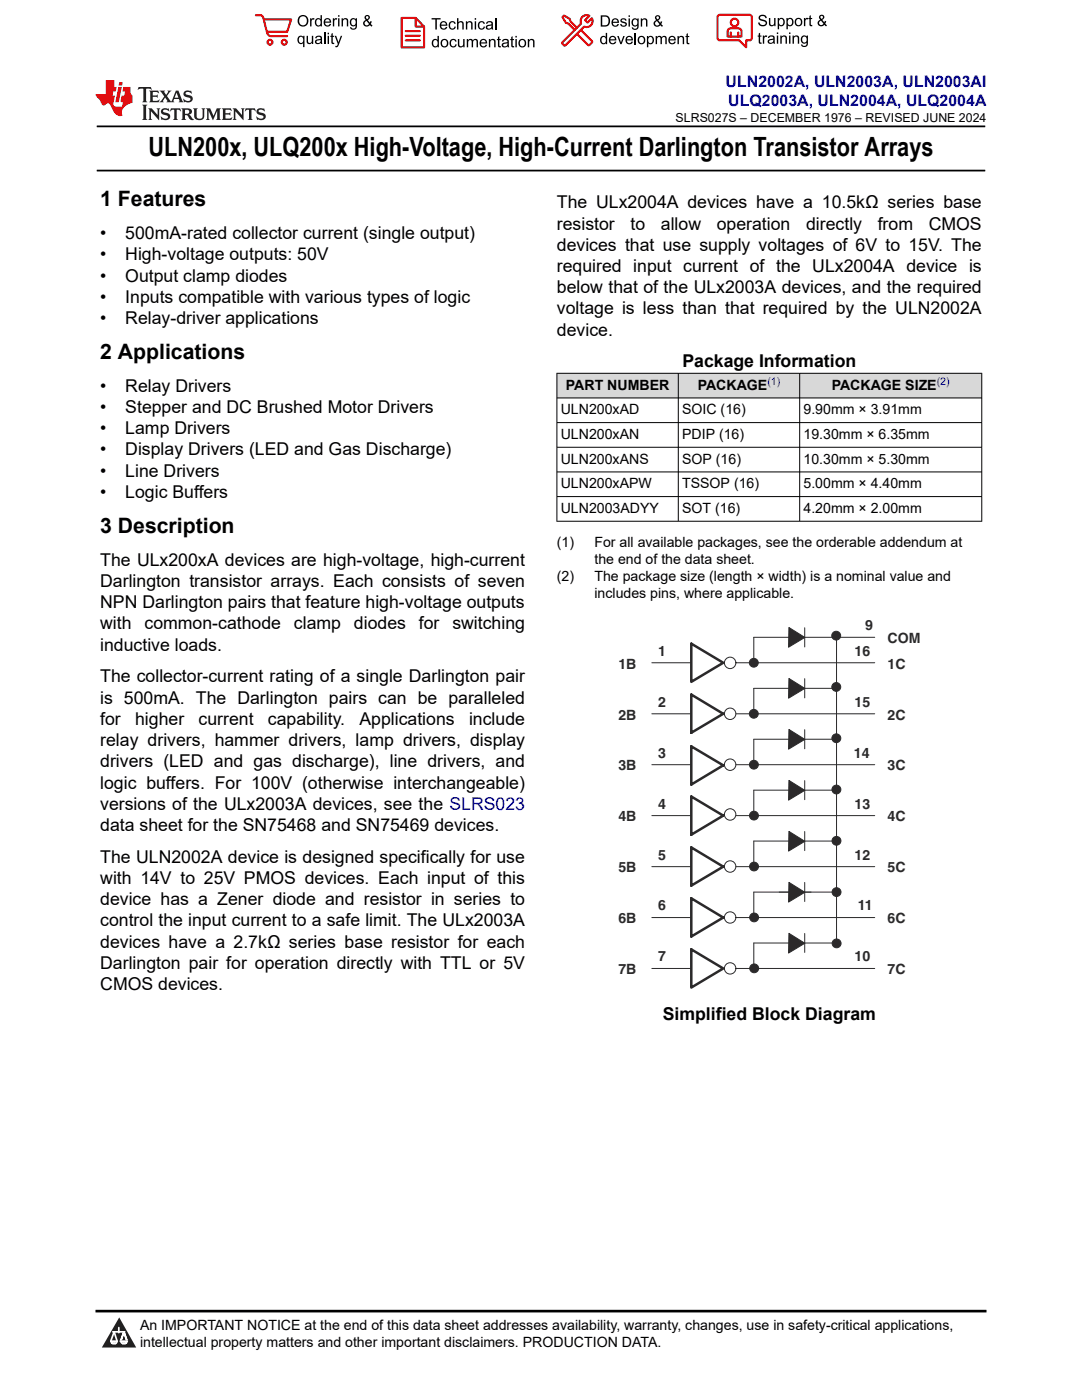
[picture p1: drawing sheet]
<svg xmlns="http://www.w3.org/2000/svg" width="216mm" height="279mm" viewBox="0 0 216 279" stroke-linecap="round" stroke-linejoin="round" font-family="sans-serif">
<path d="M19.3 25.2h177.3M19.3 34h177.3" fill="none" stroke="#000" stroke-width=".35"/>
<g fill="#d8d8d8">
<path d="M111.1 74.5h84.8v4.9h-84.8z" fill-rule="evenodd"/>
<path d="M111.2 74.6h24.1v4.8h-24.1z" fill-rule="evenodd"/>
<path d="M135.4 74.6h24.1v4.8h-24.1z" fill-rule="evenodd"/>
<path d="M159.6 74.6h36.2v4.8h-36.2z" fill-rule="evenodd"/>
</g>
<path d="M111.1 74.5h84.9M111.1 79.4h84.9M111.1 74.4v29.7M135.3 74.4v29.7M159.6 74.4v29.7M195.9 74.4v29.7M111.1 84.3h84.9M111.1 89.3h84.9M111.1 94.2h84.9M111.1 99.1h84.9M111.1 104h84.9" fill="none" stroke="#000" stroke-width=".2"/>
<g fill="none" stroke="#2b292a" stroke-width=".2">
<path d="M130.1 132.3h7.9M146.9 132.3h27.6M160.6 125.3v3.8M160.6 135.4v3.9M166.9 137.4h-16.5v5.1M166.9 127.2v61h-16.5v5.1M174.5 127.2h-24.1v5.1M130.1 152.6h7.9M130.1 142.5h7.9M146.9 152.6h27.6M146.9 142.5h27.6M160.6 145.6v3.8"/>
<path d="M160.6 155.8v3.8M166.9 147.5h-16.5v5.1M166.9 157.7h-16.5v5.1M130.1 173h7.9M130.1 162.8h7.9M146.9 173h27.6M146.9 162.8h27.6M160.6 165.9v3.9M160.6 176.1v3.8M166.9 167.9h-16.5v5.1M166.9 178h-16.5v5.1M130.1 193.3h7.9"/>
<path d="M130.1 183.1h7.9M146.9 193.3h27.6M146.9 183.1h27.6M160.6 186.3v3.8"/>
<circle cx="145.7" cy="132.3" r="1.14"/>
<circle cx="145.7" cy="152.6" r="1.14"/>
<circle cx="145.7" cy="142.4" r="1.14"/>
<circle cx="145.7" cy="172.9" r="1.14"/>
<circle cx="145.7" cy="162.5" r="1.14"/>
<circle cx="145.7" cy="183.1" r="1.14"/>
<circle cx="145.7" cy="193.3" r="1.14"/>
</g>
<path d="M137.9 128.5l6.4 3.8-6.4 3.8zM137.9 138.6l6.4 3.9-6.4 3.7zM137.9 149l6.4 3.7-6.4 3.9zM137.9 159l6.4 3.8-6.4 3.8zM137.9 179.3l6.4 3.8-6.4 3.8zM137.9 169.1l6.4 3.9-6.4 3.7zM137.9 189.5l6.4 3.8-6.4 3.8z" fill="none" stroke="#2b292a" stroke-width=".5"/>
<circle cx="150.4" cy="142.5" r=".88" fill="#2b292a"/>
<circle cx="150.4" cy="142.5" r=".88" fill="none" stroke="#2b292a" stroke-width=".2"/>
<circle cx="150.4" cy="152.6" r=".88" fill="#2b292a"/>
<circle cx="150.4" cy="152.6" r=".88" fill="none" stroke="#2b292a" stroke-width=".2"/>
<circle cx="150.4" cy="162.8" r=".88" fill="#2b292a"/>
<circle cx="150.4" cy="162.8" r=".88" fill="none" stroke="#2b292a" stroke-width=".2"/>
<circle cx="150.5" cy="172.9" r=".88" fill="#2b292a"/>
<circle cx="150.5" cy="172.9" r=".88" fill="none" stroke="#2b292a" stroke-width=".2"/>
<circle cx="150.5" cy="183.1" r=".88" fill="#2b292a"/>
<circle cx="150.5" cy="183.1" r=".88" fill="none" stroke="#2b292a" stroke-width=".2"/>
<circle cx="150.5" cy="193.3" r=".88" fill="#2b292a"/>
<circle cx="150.5" cy="193.3" r=".88" fill="none" stroke="#2b292a" stroke-width=".2"/>
<circle cx="166.9" cy="188.3" r=".88" fill="#2b292a"/>
<circle cx="166.9" cy="188.3" r=".88" fill="none" stroke="#2b292a" stroke-width=".2"/>
<circle cx="166.9" cy="178" r=".88" fill="#2b292a"/>
<circle cx="166.9" cy="178" r=".88" fill="none" stroke="#2b292a" stroke-width=".2"/>
<circle cx="166.9" cy="167.8" r=".88" fill="#2b292a"/>
<circle cx="166.9" cy="167.8" r=".88" fill="none" stroke="#2b292a" stroke-width=".2"/>
<circle cx="166.9" cy="157.6" r=".88" fill="#2b292a"/>
<circle cx="166.9" cy="157.6" r=".88" fill="none" stroke="#2b292a" stroke-width=".2"/>
<circle cx="166.9" cy="147.3" r=".88" fill="#2b292a"/>
<circle cx="166.9" cy="147.3" r=".88" fill="none" stroke="#2b292a" stroke-width=".2"/>
<circle cx="166.9" cy="137.1" r=".88" fill="#2b292a"/>
<circle cx="166.9" cy="137.1" r=".88" fill="none" stroke="#2b292a" stroke-width=".2"/>
<circle cx="166.9" cy="126.9" r=".88" fill="#2b292a"/>
<circle cx="166.9" cy="126.9" r=".88" fill="none" stroke="#2b292a" stroke-width=".2"/>
<circle cx="150.4" cy="132.3" r=".88" fill="#2b292a"/>
<circle cx="150.4" cy="132.3" r=".88" fill="none" stroke="#2b292a" stroke-width=".2"/>
<path d="M157.4 125.2l3.2 2-3.3 2z" fill="#2b292a"/>
<path d="M157.4 125.2l3.2 2-3.3 2z" fill="none" stroke="#2b292a" stroke-width=".2"/>
<path d="M157.4 135.4l3.2 2-3.3 1.9z" fill="#2b292a"/>
<path d="M157.4 135.4l3.2 2-3.3 1.9z" fill="none" stroke="#2b292a" stroke-width=".2"/>
<path d="M157.4 145.6l3.2 2-3.3 1.9z" fill="#2b292a"/>
<path d="M157.4 145.6l3.2 2-3.3 1.9z" fill="none" stroke="#2b292a" stroke-width=".2"/>
<path d="M157.4 155.7l3.2 2-3.3 2z" fill="#2b292a"/>
<path d="M157.4 155.7l3.2 2-3.3 2z" fill="none" stroke="#2b292a" stroke-width=".2"/>
<path d="M157.4 165.9l3.2 2-3.3 2z" fill="#2b292a"/>
<path d="M157.4 165.9l3.2 2-3.3 2z" fill="none" stroke="#2b292a" stroke-width=".2"/>
<path d="M157.4 176.1l3.2 2-3.3 1.9z" fill="#2b292a"/>
<path d="M157.4 176.1l3.2 2-3.3 1.9z" fill="none" stroke="#2b292a" stroke-width=".2"/>
<path d="M157.4 186.3l3.2 1.9-3.3 2z" fill="#2b292a"/>
<path d="M157.4 186.3l3.2 1.9-3.3 2z" fill="none" stroke="#2b292a" stroke-width=".2"/>
<path d="M0 0h215.9v23.8h-215.9z" fill-rule="evenodd" fill="#fff"/>
<path d="M27.7 17.4l-.2 .6 .5-.3h.6v.1v2.2l-.2 .4h1l-.2-.4v-2.2v-.1h.5l.5 .3-.1-.6zM29.8 18.1l.2 .4v1.5l-.2 .4h1.9l.1-.6a1.08 1.08 0 0 1-1.3 .2v-.7h.6l.4 .2v-.6l-.4 .2h-.6v-.6l.2-.1a1 1 0 0 1 1 .2l-.1-.5zM31.8 18.1l1 1.1-1 1.2h.9l-.2-.2 .4-.7 .5 .7-.2 .2h1.6l-.2-.2 .1-.4h1l.1 .4-.1 .2h.9l-.2-.3-.8-2h-.5l-1 2.2-.8-1.1 .9-1.1h-.8l.2 .2-.5 .7-.3-.7 .1-.2zM35.2 18.5l.4 1h-.8zM36.8 18.2a.65 .65 0 0 0-.2 .7 .65 .65 0 0 0 .6 .5l.7 .2 .1 .2a.79 .79 0 0 1-.7 .4 .79 .79 0 0 1-.7-.5l.1 .7 .2-.1a.93 .93 0 0 0 1.1 .1 .93 .93 0 0 0 .4-1 1.46 1.46 0 0 0-1.2-.6l-.1-.3a1.09 1.09 0 0 1 1.2 .2l-.2-.6-.1 .1-.6-.2zM28.4 20.9l.2 .4v2.3l-.2 .3h1l-.2-.3v-2.3l.2-.4zM29.6 21.6l.2 .4v1.6l-.2 .3h.8l-.3-.3v-1.4l1.7 1.8v-2l.2-.4h-.8l.2 .2 .1 1.1-1.2-1.3zM32.3 21.8a.65 .65 0 0 0-.2 .7 .65 .65 0 0 0 .7 .4l.6 .2 .1 .2a.79 .79 0 0 1-.7 .4 .79 .79 0 0 1-.7-.5l.1 .7 .2-.1a.93 .93 0 0 0 1.1 .1 .93 .93 0 0 0 .4-.9 1.46 1.46 0 0 0-1.2-.6l-.1-.4a1.09 1.09 0 0 1 1.2 .2l-.2-.6-.1 .1-.6-.1zM34.1 21.6l-.1 .7a.63 .63 0 0 1 .7-.4l.1 1.7-.3 .3h1l-.2-.3v-1.7a.66 .66 0 0 1 .8 .4l-.1-.7zM36.2 21.6l.2 .4v1.6l-.2 .3h.9l-.2-.2v-.7h.5l.1 .2a.79 .79 0 0 0 1.2 .6l-1-.9a.61 .61 0 0 0 .6-.6 .61 .61 0 0 0-.5-.6zM36.9 21.9h.2a.47 .47 0 0 1 .5 .1 .47 .47 0 0 1 .1 .5l-.2 .2h-.6zM38.5 21.6l.2 .2a2.27 2.27 0 0 0 .4 2 1.04 1.04 0 0 0 1.7-.7v-1.3l.2-.2h-.8l.2 .4v1.1a.6 .6 0 0 1-.6 .6 .6 .6 0 0 1-.6-.6v-1.1l.3-.4zM41.1 21.6l.2 .4v1.6l-.2 .3h.7l-.2-.3v-1.5l.9 1.9 .8-1.9v1.5l-.2 .3h1l-.3-.3v-1.6l.3-.4h-.8l-.7 1.5-.7-1.5zM44.3 21.6l.2 .4v1.6l-.2 .3h1.9l.1-.5a1.09 1.09 0 0 1-1.3 .1v-.6h.6l.4 .1v-.6l-.4 .2h-.6v-.6l.2-.1a1.01 1.01 0 0 1 1 .3l-.1-.6zM46.4 21.6l.3 .4v1.6l-.3 .3h.8l-.2-.3v-1.4l1.6 1.8v-2l.2-.4h-.7l.2 .2v1.1l-1.2-1.3zM49 21.6l-.1 .7a.63 .63 0 0 1 .8-.4v1.7l-.3 .3h1l-.2-.3v-1.7a.66 .66 0 0 1 .8 .4l-.1-.7zM51.4 21.8a.65 .65 0 0 0-.2 .7 .65 .65 0 0 0 .6 .4l.6 .2 .2 .2a.79 .79 0 0 1-.8 .4 .79 .79 0 0 1-.6-.5l.1 .7 .2-.1a.93 .93 0 0 0 1 .1 .93 .93 0 0 0 .5-.9 1.46 1.46 0 0 0-1.3-.6l-.1-.4a1.09 1.09 0 0 1 1.3 .2l-.2-.6-.2 .1-.5-.1z" fill="#231f20"/>
<path d="M21.1 16v2.8h-2.1l.1 .3 .9 1a.95 .95 0 0 0 .9 .9 .59 .59 0 0 1 .6-.4 .59 .59 0 0 1 .5 .4l.4 .8a1.59 1.59 0 0 0 2.1 1.3 1.61 1.61 0 0 1 1-2.2l1-.4-.1-1.5a1.59 1.59 0 0 1-.4-1.6h-1.4l-.2 .9h.5l-.1 .8h-.5l-.2 1v.2l.4 .1-.2 .9h-.6a.73 .73 0 0 1-1.1-.7l.3-1.5h-.5l.2-.8h.5l.2-.9h-.5v-1.4zM23.6 17.4l-.6 3h.7l.6-3zM23.8 16.4l-.1 .7h.7l.1-.7z" fill="#ed1c24"/>
<g fill="#000">
<path d="M59.4 4.2a1.12 1.12 0 0 1 2.2 0 1.12 1.12 0 0 1-2.2 0zM59.9 3.5a.89 .89 0 0 0-.1 1.1 .89 .89 0 0 0 1.1 .4 .88 .88 0 0 0 .3-1.3 .88 .88 0 0 0-1.3-.2z" fill-rule="evenodd"/>
<path d="M59.5 7.3l.5-.2 .5 .3v-.3h.3v2.3h-.3v-.8a.74 .74 0 0 1-1 0 .74 .74 0 0 1-.1-1zM59.8 7.5a.57 .57 0 0 0-.2 .7 .57 .57 0 0 0 .8 .2 .57 .57 0 0 0 .1-.7 .57 .57 0 0 0-.7-.2z" fill-rule="evenodd"/>
<path d="M61.9 3.6h.2v.3l.2-.2 .3-.1 .2 .1-.1 .3a.36 .36 0 0 0-.5 0 .36 .36 0 0 0 0 .4v.9h-.3z" fill-rule="evenodd"/>
<path d="M61.2 7.1h.3v.9a.41 .41 0 0 0 .4 .6 .41 .41 0 0 0 .3-.6v-.9h.3v1.7h-.2v-.3a.58 .58 0 0 1-.7 .3 .58 .58 0 0 1-.4-.6z" fill-rule="evenodd"/>
<path d="M63 3.8l.5-.2 .5 .2v-.8h.2v2.3h-.2v-.2a.75 .75 0 0 1-1-.1 .75 .75 0 0 1-.1-1zM63.2 4a.57 .57 0 0 0-.1 .7 .57 .57 0 0 0 .8 .2 .57 .57 0 0 0 .1-.7 .57 .57 0 0 0-.8-.2z" fill-rule="evenodd"/>
<path d="M63 7.3a.74 .74 0 0 1 1-.1 .74 .74 0 0 1 .3 .9v.7h-.3v-.2a.57 .57 0 0 1-.8 .2 .57 .57 0 0 1-.2-.8l1-.3a.41 .41 0 0 0-.4-.4 .41 .41 0 0 0-.4 .4l-.3-.1zM63.2 8.2a.35 .35 0 0 0 .2 .5 .35 .35 0 0 0 .5-.3l.1-.4z" fill-rule="evenodd"/>
<path d="M65.4 6.5h.3v.3h-.3zM65.4 7.1h.3v1.7h-.3z" fill-rule="evenodd"/>
<path d="M64.8 3.8a.76 .76 0 0 1 .9-.1 .76 .76 0 0 1 .4 .8h-1.2a.47 .47 0 0 0 .3 .6 .47 .47 0 0 0 .6-.4l.3 .1a.82 .82 0 0 1-1.3 .3 .82 .82 0 0 1 0-1.3zM65 4l-.1 .3h.9l-.3-.4z" fill-rule="evenodd"/>
<path d="M66.4 3.6h.3v.3l.1-.2 .4-.1 .1 .1-.1 .3a.36 .36 0 0 0-.4 0 .36 .36 0 0 0-.1 .4v.9h-.3z" fill-rule="evenodd"/>
<path d="M66.1 6.7l.3-.1v.5h.3v.3h-.3v.9l.1 .2h.2v.3a.41 .41 0 0 1-.4-.1 .41 .41 0 0 1-.2-.4v-.9h-.2v-.3h.2z" fill-rule="evenodd"/>
<path d="M66.8 7.1h.3l.4 1.4 .5-1.4h.3l-.6 1.7a.57 .57 0 0 1-.8 .6v-.3a.37 .37 0 0 0 .5-.3z" fill-rule="evenodd"/>
<path d="M67.5 3h.2v.3h-.2zM67.5 3.6h.2v1.7h-.2z" fill-rule="evenodd"/>
<path d="M68.2 3.6h.2v.3a.58 .58 0 0 1 .7-.3 .58 .58 0 0 1 .4 .7v1h-.3v-1a.4 .4 0 0 0-.4-.5 .4 .4 0 0 0-.4 .6v.9h-.2z" fill-rule="evenodd"/>
<path d="M70 3.8l.5-.2 .5 .2v-.2h.2v1.5a.71 .71 0 0 1-.5 .8 .71 .71 0 0 1-.8-.5h.2a.46 .46 0 0 0 .6 .3 .46 .46 0 0 0 .3-.6 .78 .78 0 0 1-1.1-.2 .78 .78 0 0 1 .1-1.1zM70.2 4a.53 .53 0 0 0-.1 .8 .53 .53 0 0 0 .8 0 .54 .54 0 0 0 0-.7 .54 .54 0 0 0-.7-.1z" fill-rule="evenodd"/>
<path d="M72.9 3.1a.53 .53 0 0 1 .8 .1 .53 .53 0 0 1-.3 .8l.4 .5 .1-.3 .3 .1-.2 .5 .3 .3-.2 .2-.3-.3a.71 .71 0 0 1-1.2 .1 .71 .71 0 0 1 .4-1.1l-.3-.5zM73 3.5a.3 .3 0 0 0 .6 0 .3 .3 0 0 0-.6 0zM72.9 4.3a.45 .45 0 0 0 0 .7 .45 .45 0 0 0 .7-.2l-.5-.6z" fill-rule="evenodd"/>
<path d="M86.1 3.6h1.8v.3h-.7v2h-.3v-2h-.8z" fill-rule="evenodd"/>
<path d="M86.3 8l.5-.2 .5 .2v-.8h.3v2.2h-.3v-.2a.76 .76 0 0 1-1 0 .76 .76 0 0 1-.1-1zM86.6 8.1a.58 .58 0 0 0-.2 .8 .58 .58 0 0 0 .8 .2 .58 .58 0 0 0 .1-.8 .58 .58 0 0 0-.7-.2z" fill-rule="evenodd"/>
<path d="M88.2 7.9a.81 .81 0 0 1 1.1 .2 .81 .81 0 0 1-.2 1.1 .81 .81 0 0 1-1.1-.1l-.1-.8zM88.3 8.1a.57 .57 0 0 0 0 .9 .57 .57 0 0 0 .8 0 .57 .57 0 0 0 0-.8 .57 .57 0 0 0-.8-.1z" fill-rule="evenodd"/>
<path d="M88 4.4a.77 .77 0 0 1 .9-.1 .77 .77 0 0 1 .4 .8h-1.3a.48 .48 0 0 0 .4 .6 .48 .48 0 0 0 .6-.3h.3a.83 .83 0 0 1-1.3 .4 .83 .83 0 0 1 0-1.4zM88.2 4.6l-.2 .3h1l-.3-.4z" fill-rule="evenodd"/>
<path d="M89.7 4.4a.7 .7 0 0 1 1.2 .3l-.2 .1a.45 .45 0 0 0-.6-.3 .45 .45 0 0 0-.3 .6 .45 .45 0 0 0 .3 .6 .45 .45 0 0 0 .6-.4h.3a.76 .76 0 0 1-1.1 .6 .76 .76 0 0 1-.3-1.1z" fill-rule="evenodd"/>
<path d="M89.9 8a.7 .7 0 0 1 1.2 .3h-.3a.45 .45 0 0 0-.5-.3 .45 .45 0 0 0-.3 .6 .45 .45 0 0 0 .3 .6 .45 .45 0 0 0 .6-.4l.2 .1a.76 .76 0 0 1-1 .5 .76 .76 0 0 1-.4-1.1z" fill-rule="evenodd"/>
<path d="M91.2 3.6h.3v.8a.59 .59 0 0 1 .7-.2 .59 .59 0 0 1 .3 .7v1h-.2v-1a.4 .4 0 0 0-.5-.4 .4 .4 0 0 0-.3 .5v.9h-.3z" fill-rule="evenodd"/>
<path d="M91.4 7.8h.2v.9a.41 .41 0 0 0 .5 .5 .41 .41 0 0 0 .3-.5v-.9h.3v1.6h-.3v-.2a.58 .58 0 0 1-.7 .3 .58 .58 0 0 1-.3-.7z" fill-rule="evenodd"/>
<path d="M93 4.2h.2v.3a.59 .59 0 0 1 .7-.3 .59 .59 0 0 1 .4 .7v1h-.3v-1a.41 .41 0 0 0-.4-.5 .41 .41 0 0 0-.4 .6v.9h-.2z" fill-rule="evenodd"/>
<path d="M93.1 7.8h.3v.2a.56 .56 0 0 1 1 0 .54 .54 0 0 1 .6-.2 .54 .54 0 0 1 .4 .5v1.1h-.3v-1a.34 .34 0 0 0-.3-.4 .34 .34 0 0 0-.4 .3v1.1h-.3v-1a.38 .38 0 0 0-.5-.4 .38 .38 0 0 0-.2 .6v.8h-.3z" fill-rule="evenodd"/>
<path d="M94.7 3.6h.3v.3h-.3zM94.7 4.2h.3v1.7h-.3z" fill-rule="evenodd"/>
<path d="M95.5 4.4a.7 .7 0 0 1 1.3 .3l-.3 .1a.45 .45 0 0 0-.6-.3 .45 .45 0 0 0-.3 .6 .45 .45 0 0 0 .3 .6 .45 .45 0 0 0 .6-.4h.3a.76 .76 0 0 1-1.1 .6 .76 .76 0 0 1-.3-1.1z" fill-rule="evenodd"/>
<path d="M95.9 8a.77 .77 0 0 1 .9-.2 .77 .77 0 0 1 .4 .9h-1.2a.48 .48 0 0 0 .3 .5 .48 .48 0 0 0 .6-.3h.3a.83 .83 0 0 1-1.3 .4 .83 .83 0 0 1 0-1.3zM96.1 8.1l-.1 .4h.9l-.2-.5z" fill-rule="evenodd"/>
<path d="M97.5 7.8h.3v.2a.59 .59 0 0 1 .7-.2 .59 .59 0 0 1 .4 .6v1h-.3v-1a.41 .41 0 0 0-.5-.4 .41 .41 0 0 0-.3 .5v.9h-.3z" fill-rule="evenodd"/>
<path d="M97.1 4.4a.74 .74 0 0 1 1-.1 .74 .74 0 0 1 .3 .9v.7h-.3v-.2a.59 .59 0 0 1-.8 .2 .59 .59 0 0 1-.3-.8l1.1-.3a.42 .42 0 0 0-.4-.4 .42 .42 0 0 0-.5 .4l-.2-.1zM97.3 5.3a.36 .36 0 0 0 .2 .5 .36 .36 0 0 0 .5-.2l.1-.5z" fill-rule="evenodd"/>
<path d="M99.4 7.4l.2-.2v.6h.3v.2h-.3v1l.1 .2h.2l.1 .2a.41 .41 0 0 1-.5 0 .41 .41 0 0 1-.1-.4v-1h-.2v-.2h.2z" fill-rule="evenodd"/>
<path d="M100.3 8a.74 .74 0 0 1 .9-.2 .74 .74 0 0 1 .3 .9l.1 .7h-.3v-.2a.59 .59 0 0 1-.8 .3 .59 .59 0 0 1-.3-.8l1-.3a.42 .42 0 0 0-.3-.4 .42 .42 0 0 0-.5 .3h-.3zM100.5 8.8a.36 .36 0 0 0 .1 .5 .36 .36 0 0 0 .5-.2l.2-.5z" fill-rule="evenodd"/>
<path d="M102 7.4l.3-.2v.6h.3v.2h-.3v1l.1 .2h.2v.2a.41 .41 0 0 1-.5 0 .41 .41 0 0 1-.1-.4v-1h-.2v-.2h.2z" fill-rule="evenodd"/>
<path d="M102.8 7.2h.3v.3h-.3zM102.8 7.8h.3v1.6h-.3z" fill-rule="evenodd"/>
<path d="M103.7 7.9a.81 .81 0 0 1 1.1 .2 .81 .81 0 0 1-.1 1.1 .81 .81 0 0 1-1.2-.1v-.8zM103.9 8.1a.57 .57 0 0 0-.1 .9 .57 .57 0 0 0 .8 0 .57 .57 0 0 0 0-.8 .57 .57 0 0 0-.7-.1z" fill-rule="evenodd"/>
<path d="M105.3 7.8h.3v.2a.59 .59 0 0 1 .7-.2 .59 .59 0 0 1 .4 .6v1h-.3v-1a.41 .41 0 0 0-.5-.4 .41 .41 0 0 0-.3 .5v.9h-.3z" fill-rule="evenodd"/>
<path d="M119.9 3.1h.7a1.12 1.12 0 0 1 1.1 1.1 1.12 1.12 0 0 1-1 1.1h-.8zM120.2 3.3v1.7h.4a.86 .86 0 0 0 .8-.8 .86 .86 0 0 0-.8-.9z" fill-rule="evenodd"/>
<path d="M119.9 7.4l.5-.3 .5 .3v-.8h.2v2.2h-.2v-.2a.75 .75 0 0 1-1 0 .75 .75 0 0 1-.1-1zM120.1 7.5a.57 .57 0 0 0-.1 .8 .57 .57 0 0 0 .8 .2 .57 .57 0 0 0 .1-.8 .57 .57 0 0 0-.8-.2z" fill-rule="evenodd"/>
<path d="M121.7 7.4a.76 .76 0 0 1 .9-.2 .76 .76 0 0 1 .4 .9h-1.2a.47 .47 0 0 0 .3 .5 .47 .47 0 0 0 .6-.3h.3a.82 .82 0 0 1-1.3 .4 .82 .82 0 0 1 0-1.3zM121.9 7.5l-.1 .3h.9l-.3-.4z" fill-rule="evenodd"/>
<path d="M122.2 3.9a.76 .76 0 0 1 .9-.2 .76 .76 0 0 1 .4 .9h-1.2a.47 .47 0 0 0 .4 .5 .47 .47 0 0 0 .5-.3h.3a.82 .82 0 0 1-1.3 .4 .82 .82 0 0 1 0-1.3zM122.5 4l-.2 .3h.9l-.2-.4z" fill-rule="evenodd"/>
<path d="M123.9 3.8a.71 .71 0 0 1 1.1 .3h-.2a.32 .32 0 0 0-.4-.3 .32 .32 0 0 0-.3 .4h.1a.75 .75 0 0 1 .9 .8 .72 .72 0 0 1-.7 .3 .72 .72 0 0 1-.7-.5h.3a.36 .36 0 0 0 .4 .4 .36 .36 0 0 0 .3-.5 .8 .8 0 0 1-.9-.7z" fill-rule="evenodd"/>
<path d="M123.2 7.2h.3l.4 1.3 .5-1.3h.3l-.7 1.6h-.2z" fill-rule="evenodd"/>
<path d="M125.4 3.1h.3v.3h-.3zM125.4 3.7h.3v1.6h-.3z" fill-rule="evenodd"/>
<path d="M125 7.4a.76 .76 0 0 1 .9-.2 .76 .76 0 0 1 .4 .9h-1.2a.47 .47 0 0 0 .3 .5 .47 .47 0 0 0 .6-.3h.3a.82 .82 0 0 1-1.3 .4 .82 .82 0 0 1 0-1.3zM125.2 7.5l-.1 .3h.9l-.2-.4z" fill-rule="evenodd"/>
<path d="M126.2 3.9l.5-.3 .5 .3v-.2h.2v1.4a.71 .71 0 0 1-.5 .8 .71 .71 0 0 1-.8-.5l.2 .1a.46 .46 0 0 0 .6 .2 .46 .46 0 0 0 .3-.6 .78 .78 0 0 1-1.1-.1 .78 .78 0 0 1 .1-1.1zM126.4 4a.53 .53 0 0 0-.1 .8 .53 .53 0 0 0 .8 0 .54 .54 0 0 0 0-.7 .54 .54 0 0 0-.7-.1z" fill-rule="evenodd"/>
<path d="M127.5 7.3a.8 .8 0 0 1 1.1 .2 .8 .8 0 0 1-.1 1.1 .8 .8 0 0 1-1.2-.1v-.8zM127.7 7.5a.56 .56 0 0 0-.1 .9 .56 .56 0 0 0 .8-.1 .56 .56 0 0 0 0-.7 .56 .56 0 0 0-.7-.1z" fill-rule="evenodd"/>
<path d="M127.9 3.7h.2v.2a.58 .58 0 0 1 .7-.2 .58 .58 0 0 1 .4 .6v1h-.3v-1a.4 .4 0 0 0-.4-.4 .4 .4 0 0 0-.4 .5v.9h-.2z" fill-rule="evenodd"/>
<path d="M129.1 7.2h.2v.2a.72 .72 0 0 1 1-.1 .72 .72 0 0 1 .2 1 .64 .64 0 0 1-.5 .5 .64 .64 0 0 1-.6-.2v.8h-.3zM129.5 7.5a.56 .56 0 0 0-.2 .8 .56 .56 0 0 0 .8 .2 .56 .56 0 0 0 .1-.8 .56 .56 0 0 0-.7-.2z" fill-rule="evenodd"/>
<path d="M130.8 7.2h.3v.2a.55 .55 0 0 1 .9 0 .53 .53 0 0 1 .6-.3 .53 .53 0 0 1 .4 .6v1.1h-.2v-1a.34 .34 0 0 0-.3-.4 .34 .34 0 0 0-.4 .3v1.1h-.3v-1a.37 .37 0 0 0-.5-.4 .37 .37 0 0 0-.2 .6v.8h-.3z" fill-rule="evenodd"/>
<path d="M130.8 3.2a.53 .53 0 0 1 .9 .1 .53 .53 0 0 1-.4 .8l.4 .5 .2-.4 .2 .1-.2 .5 .4 .3-.2 .3-.3-.4a.71 .71 0 0 1-1.2 .1 .71 .71 0 0 1 .3-1.1l-.2-.5zM130.9 3.6a.3 .3 0 0 0 .6 0 .3 .3 0 0 0-.6 0zM130.9 4.3a.45 .45 0 0 0 0 .7 .45 .45 0 0 0 .7-.2l-.5-.6z" fill-rule="evenodd"/>
<path d="M133.6 7.4a.76 .76 0 0 1 .9-.2 .76 .76 0 0 1 .3 .9h-1.2a.47 .47 0 0 0 .4 .5 .47 .47 0 0 0 .6-.3h.2a.82 .82 0 0 1-1.2 .4 .82 .82 0 0 1 0-1.3zM133.8 7.5l-.2 .3h1l-.3-.4z" fill-rule="evenodd"/>
<path d="M135.2 7.2h.2v.2a.58 .58 0 0 1 .7-.2 .58 .58 0 0 1 .4 .6v1h-.3v-1a.4 .4 0 0 0-.4-.4 .4 .4 0 0 0-.3 .5v.9h-.3z" fill-rule="evenodd"/>
<path d="M137 6.8l.3-.2v.6h.2v.2h-.2v1v.2h.2l.1 .2a.41 .41 0 0 1-.5 0 .41 .41 0 0 1-.1-.5v-.9h-.2v-.2h.2z" fill-rule="evenodd"/>
<path d="M151.6 3.1a.88 .88 0 0 1 1.4 .5h-.3a.49 .49 0 0 0-.5-.5 .49 .49 0 0 0-.5 .6l.1 .1a1.06 1.06 0 0 1 1.2 1 .95 .95 0 0 1-.9 .4 .95 .95 0 0 1-.8-.7h.3a.58 .58 0 0 0 .6 .5 .58 .58 0 0 0 .5-.6l-.2-.1a.95 .95 0 0 1-1.1-.9z" fill-rule="evenodd"/>
<path d="M151.4 6.7l.3-.2v.6h.2v.2h-.2v1v.2h.2l.1 .2a.41 .41 0 0 1-.5 0 .41 .41 0 0 1-.1-.5v-.9h-.2v-.2h.2z" fill-rule="evenodd"/>
<path d="M152.2 7.1h.3v.2l.1-.2h.4h.1l-.1 .3a.36 .36 0 0 0-.4 0 .36 .36 0 0 0-.1 .5v.8h-.3z" fill-rule="evenodd"/>
<path d="M153.3 7.3a.74 .74 0 0 1 1-.2 .74 .74 0 0 1 .3 .9l.1 .7h-.3l-.1-.2a.57 .57 0 0 1-.8 .3 .57 .57 0 0 1-.1-.9l.9-.2a.41 .41 0 0 0-.4-.4 .41 .41 0 0 0-.4 .3h-.3zM153.5 8.1a.35 .35 0 0 0 .2 .5 .35 .35 0 0 0 .5-.2l.1-.5z" fill-rule="evenodd"/>
<path d="M153.4 3.6h.3v.9a.41 .41 0 0 0 .4 .5 .41 .41 0 0 0 .4-.5v-.9h.2v1.6h-.2v-.2a.58 .58 0 0 1-.7 .2 .58 .58 0 0 1-.4-.6z" fill-rule="evenodd"/>
<path d="M155 6.5h.3v.3h-.3zM155 7.1h.3v1.6h-.3z" fill-rule="evenodd"/>
<path d="M155.2 3.6h.2v.2a.72 .72 0 0 1 1-.1 .72 .72 0 0 1 .2 1 .64 .64 0 0 1-.5 .5 .64 .64 0 0 1-.6-.2v.8h-.3zM155.6 3.9a.56 .56 0 0 0-.2 .8 .56 .56 0 0 0 .8 .2 .56 .56 0 0 0 .1-.8 .56 .56 0 0 0-.7-.2z" fill-rule="evenodd"/>
<path d="M155.7 7.1h.3v.2a.58 .58 0 0 1 .7-.2 .58 .58 0 0 1 .3 .6v1h-.3v-1a.4 .4 0 0 0-.4-.4 .4 .4 0 0 0-.3 .5v.9h-.3z" fill-rule="evenodd"/>
<path d="M156.9 3.6h.3v.2a.72 .72 0 0 1 .9-.1 .72 .72 0 0 1 .2 1 .64 .64 0 0 1-.4 .5 .64 .64 0 0 1-.7-.2v.8h-.3zM157.3 3.9a.56 .56 0 0 0-.1 .8 .56 .56 0 0 0 .7 .2 .56 .56 0 0 0 .2-.8 .56 .56 0 0 0-.8-.2z" fill-rule="evenodd"/>
<path d="M157.4 6.5h.3v.3h-.3zM157.4 7.1h.3v1.6h-.3z" fill-rule="evenodd"/>
<path d="M158.1 7.1h.3v.2a.58 .58 0 0 1 .7-.2 .58 .58 0 0 1 .4 .6v1h-.3v-1a.4 .4 0 0 0-.5-.4 .4 .4 0 0 0-.3 .5v.9h-.3z" fill-rule="evenodd"/>
<path d="M158.8 3.7a.8 .8 0 0 1 1.1 .2 .8 .8 0 0 1-.1 1.1 .8 .8 0 0 1-1.1-.1l-.1-.8zM159 3.9a.56 .56 0 0 0-.1 .9 .56 .56 0 0 0 .9 0 .56 .56 0 0 0-.1-.8 .56 .56 0 0 0-.7-.1z" fill-rule="evenodd"/>
<path d="M160 7.3l.5-.2 .5 .2v-.2h.2v1.4a.71 .71 0 0 1-.5 .9 .71 .71 0 0 1-.9-.5h.3a.46 .46 0 0 0 .6 .2 .46 .46 0 0 0 .2-.6 .78 .78 0 0 1-1-.1 .78 .78 0 0 1 .1-1.1zM160.2 7.4a.53 .53 0 0 0-.1 .8 .53 .53 0 0 0 .8 0 .54 .54 0 0 0 0-.7 .54 .54 0 0 0-.7-.1z" fill-rule="evenodd"/>
<path d="M160.4 3.6h.3v.2l.1-.2h.4h.1l-.1 .3a.36 .36 0 0 0-.4 0 .36 .36 0 0 0-.1 .5v.8h-.3z" fill-rule="evenodd"/>
<path d="M161.5 3.2l.3-.2v.6h.3v.2h-.3v1v.2h.3v.2a.41 .41 0 0 1-.5 0 .41 .41 0 0 1-.1-.5v-.9h-.2v-.2h.2z" fill-rule="evenodd"/>
<path d="M163.6 3.1a.53 .53 0 0 1 .8 .1 .53 .53 0 0 1-.3 .8l.4 .5 .1-.3h.3l-.2 .5 .3 .3-.2 .3-.3-.3a.71 .71 0 0 1-1.2 .1 .71 .71 0 0 1 .4-1.2l-.3-.5zM163.7 3.5a.3 .3 0 0 0 .5 0 .3 .3 0 0 0-.5 0zM163.6 4.2a.45 .45 0 0 0 0 .8 .45 .45 0 0 0 .7-.3l-.5-.6z" fill-rule="evenodd"/>
</g>
<path d="M64.8 6.5v2.3M98.9 3.6v2.3M126.8 6.6v2.2" fill="none" stroke="#000" stroke-width=".28"/>
<g fill="none" stroke="#de0000" stroke-width=".42">
<path d="M51.1 3l1 .1a1.4 1.4 0 0 1 .6 1.2l.7 2.5a.95 .95 0 0 0 1.1 .4h2.8M52.7 3.9h5.4l-.8 2.4h-4M80.1 3.6h2.8v1.7h1.7v4.2h-4.5zM81 7.1h2.8M81 6.2h2.8M81 8.1h2.8M82.9 3.6l1.7 1.7M115.1 5.5l-1.3-1.2-.1-.5-1.2-.7-.3 .3 .7 1.1 .5 .2 1.3 1.3M115.9 6l2.2 2.2v.3l-.5 .5h-.3l-2.2-2.2zM115.9 6l.7-.7a1.19 1.19 0 0 0 1.3-.3 1.19 1.19 0 0 0 .2-1.4l-.9 .9-.4-.5 .8-.8a1.19 1.19 0 0 0-1.4 .1 1.19 1.19 0 0 0-.2 1.4l-3.8 3.7v.3l.3 .3h.3l2.3-2.2M143.2 3.2l.4-.2h6l.4 .2v4.4l-.2 .4-.9 .1v1.3l-1.4-1.3h-3.9l-.4-.3zM145.4 5.8l.4-.1h1.6a.61 .61 0 0 1 .6 .6v1h-2.8v-1z"/>
<path d="M145.8 6.5v.8M147.3 6.5v.8"/>
<circle cx="53.9" cy="8.4" r=".49"/>
<circle cx="56.7" cy="8.4" r=".49"/>
<circle cx="146.6" cy="4.5" r=".75"/>
</g>
<path d="M0 261.4h215.9v18h-215.9z" fill-rule="evenodd" fill="#fff"/>
<path d="M23.8 262.9l3.4 6h-6.9z" fill="#231f20"/>
<path d="M22.1 267.7h1.3l-.4 .5h-.3a.55 .55 0 0 1-.6-.5z" fill-rule="evenodd" fill="#fff"/>
<path d="M22.1 267.7h1.3l-.4 .5h-.3a.55 .55 0 0 1-.6-.5z" fill="none" stroke="#231f20" stroke-width=".34"/>
<path d="M22.1 267.7h1.3l-.4 .5h-.5zM22.6 265.8h.1M22.6 265.8h2.3zM23.7 265.9h.1M23.7 264.9v1zM24 267.7h.1" fill="none" stroke="#fff" stroke-width=".34"/>
<path d="M24.7 265.8l-.7 1.9z" fill="#fff"/>
<path d="M24.7 265.8l-.7 1.9z" fill="none" stroke="#fff" stroke-width=".34"/>
<path d="M24.7 265.8l.7 1.9z" fill="#fff"/>
<path d="M22.8 265.8l-.7 1.9zM22.8 265.8l.6 1.9zM24.7 265.8l.7 1.9zM25.3 267.7h.1" fill="none" stroke="#fff" stroke-width=".34"/>
<path d="M24.1 267.7h1.3a.65 .65 0 0 1-.6 .5 .65 .65 0 0 1-.7-.5z" fill-rule="evenodd" fill="#fff"/>
<path d="M24.1 267.7h1.3a.65 .65 0 0 1-.6 .5 .65 .65 0 0 1-.7-.5z" fill="none" stroke="#231f20" stroke-width=".34"/>
<path d="M24 267.7h.1M24.1 267.7h1.3l-.4 .5h-.5z" fill="none" stroke="#fff" stroke-width=".34"/>
<path d="M19 261.7h177.8" fill="none" stroke="#000" stroke-width=".53"/>
<text font-size="5.3" x="29.6" y="31.2">ULN200x, ULQ200x High-Voltage, High-Current Darlington Transistor Arrays</text>
<g font-size="4.2">
<text x="20" y="41.2">1 Features</text>
<text x="20" y="71.6">2 Applications</text>
<text x="20" y="106.3">3 Description</text>
</g>
<g font-size="3.5">
<text x="111.1" y="41.6">The ULx2004A devices have a 10.5kΩ series base</text>
<text x="20" y="47.7">•</text>
<text x="25" y="47.7">500mA-rated collector current (single output)</text>
<text x="111.1" y="45.8">resistor</text>
<text x="125.8" y="45.8">to</text>
<text x="131.9" y="45.8">allow</text>
<text x="143" y="45.8">operation</text>
<text x="160.9" y="45.8">directly</text>
<text x="175.1" y="45.8">from</text>
<text x="185.3" y="45.8">CMOS</text>
<text x="20" y="52">•</text>
<text x="25" y="52">High-voltage outputs: 50V</text>
<text x="111.1" y="50.1">devices that use supply voltages of 6V to 15V. The</text>
<text x="20" y="56.2">•</text>
<text x="25" y="56.2">Output clamp diodes</text>
<text x="111.1" y="54.3">required input current of the ULx2004A device is</text>
<text x="111.1" y="58.5">below that of the ULx2003A devices, and the required</text>
<text x="20" y="60.4">•</text>
<text x="20" y="64.7">•</text>
<text x="25" y="60.4">Inputs compatible with various types of logic</text>
<text x="25" y="64.7">Relay-driver applications</text>
<text x="111.1" y="62.8">voltage is less than that required by the ULN2002A</text>
<text x="111.1" y="67">device.</text>
<text x="136.2" y="73.3">Package Information</text>
<text x="20" y="78.2">•</text>
<text x="20" y="82.4">•</text>
<text x="25" y="78.2">Relay Drivers</text>
<text x="25" y="82.4">Stepper and DC Brushed Motor Drivers</text>
<text x="20" y="86.7">•</text>
<text x="25" y="86.7">Lamp Drivers</text>
<text x="20" y="90.9">•</text>
<text x="20" y="95.1">•</text>
<text x="25" y="90.9">Display Drivers (LED and Gas Discharge)</text>
<text x="25" y="95.1">Line Drivers</text>
<text x="20" y="99.4">•</text>
<text x="25" y="99.4">Logic Buffers</text>
<text x="20" y="112.9">The ULx200xA devices are high-voltage, high-current</text>
<text x="20" y="117.2">Darlington transistor arrays. Each consists of seven</text>
<text x="20" y="121.4">NPN Darlington pairs that feature high-voltage outputs</text>
<text x="20" y="125.6">with</text>
<text x="28.8" y="125.6">common-cathode</text>
<text x="58.7" y="125.6">clamp</text>
<text x="70.6" y="125.6">diodes</text>
<text x="83.6" y="125.6">for</text>
<text x="90.3" y="125.6">switching</text>
<text x="20" y="129.9">inductive loads.</text>
<text x="20" y="136.2">The collector-current rating of a single Darlington pair</text>
<text x="20" y="140.4">is 500mA. The Darlington pairs can be paralleled</text>
<text x="20" y="148.9">relay drivers, hammer drivers, lamp drivers, display</text>
<text x="20" y="144.7">for</text>
<text x="27" y="144.7">higher</text>
<text x="39.6" y="144.7">current</text>
<text x="53.5" y="144.7">capability.</text>
<text x="71.7" y="144.7">Applications</text>
<text x="93.6" y="144.7">include</text>
<text x="20" y="153.1">drivers (LED and gas discharge), line drivers, and</text>
<text x="20" y="157.4">logic buffers. For 100V (otherwise interchangeable)</text>
<text x="20" y="161.6">versions of the ULx2003A devices, see the SLRS023</text>
<text x="20" y="165.8">data sheet for the SN75468 and SN75469 devices.</text>
<text x="20" y="172.2">The ULN2002A device is designed specifically for use</text>
<text x="20" y="176.4">with 14V to 25V PMOS devices. Each input of this</text>
<text x="20" y="184.9">control the input current to a safe limit. The ULx2003A</text>
<text x="20" y="180.7">device has a Zener diode and resistor in series to</text>
<text x="20" y="189.1">devices have a 2.7kΩ series base resistor for each</text>
<text x="20" y="193.4">Darlington pair for operation directly with TTL or 5V</text>
<text x="20" y="197.6">CMOS devices.</text>
<text x="132.2" y="203.6">Simplified Block Diagram</text>
</g>
<g font-size="3.2" fill="#00f">
<text x="144.8" y="17.3">ULN2002A, ULN2003A, ULN2003AI</text>
<text x="145.3" y="21.1">ULQ2003A, ULN2004A, ULQ2004A</text>
</g>
<g font-size="2.8">
<text x="112.9" y="77.8">PART NUMBER</text>
<text x="139.2" y="77.8">PACKAGE</text>
<text x="166" y="77.8">PACKAGE SIZE</text>
<text x="111.9" y="82.7">ULN200xAD</text>
<text x="136.1" y="82.7">SOIC (16)</text>
<text x="160.3" y="82.7">9.90mm × 3.91mm</text>
<text x="111.9" y="87.6">ULN200xAN</text>
<text x="136.1" y="87.6">PDIP (16)</text>
<text x="160.3" y="87.6">19.30mm × 6.35mm</text>
<text x="111.9" y="92.5">ULN200xANS</text>
<text x="136.1" y="92.5">SOP (16)</text>
<text x="160.3" y="92.5">10.30mm × 5.30mm</text>
<text x="111.9" y="97.5">ULN200xAPW</text>
<text x="136.1" y="97.5">TSSOP (16)</text>
<text x="160.3" y="97.5">5.00mm × 4.40mm</text>
<text x="111.9" y="102.4">ULN2003ADYY</text>
<text x="136.1" y="102.4">SOT (16)</text>
<text x="160.3" y="102.4">4.20mm × 2.00mm</text>
<text x="111.1" y="109.2">(1)</text>
<text x="118.6" y="109.2">For all available packages, see the orderable addendum at</text>
<text x="118.6" y="112.6">the end of the data sheet.</text>
<text x="111.1" y="116">(2)</text>
<text x="118.6" y="116">The package size (length × width) is a nominal value and</text>
<text x="118.6" y="119.3">includes pins, where applicable.</text>
<text x="27.9" y="265.5">An IMPORTANT NOTICE at the end of this data sheet addresses availability, warranty, changes, use in safety-critical applications,</text>
<text x="27.9" y="268.9">intellectual property matters and other important disclaimers. PRODUCTION DATA.</text>
</g>
<g font-size="2.8" fill="#2b292a">
<text x="172.7" y="125.8">9</text>
<text x="131.4" y="130.9">1</text>
<text x="170.5" y="130.9">16</text>
<text x="177.1" y="128.3">COM</text>
<text x="123.4" y="133.4">1B</text>
<text x="177.1" y="133.4">1C</text>
<text x="123.4" y="143.6">2B</text>
<text x="131.4" y="141.1">2</text>
<text x="170.5" y="141.1">15</text>
<text x="177.1" y="143.6">2C</text>
<text x="123.4" y="153.8">3B</text>
<text x="131.4" y="151.2">3</text>
<text x="170.4" y="151.2">14</text>
<text x="177.1" y="153.8">3C</text>
<text x="131.4" y="161.4">4</text>
<text x="170.5" y="161.4">13</text>
<text x="123.4" y="163.9">4B</text>
<text x="177.1" y="163.9">4C</text>
<text x="131.4" y="171.5">5</text>
<text x="170.5" y="171.5">12</text>
<text x="123.4" y="174.1">5B</text>
<text x="177.1" y="174.1">5C</text>
<text x="123.4" y="184.2">6B</text>
<text x="131.4" y="181.7">6</text>
<text x="171.2" y="181.7">11</text>
<text x="177.1" y="184.2">6C</text>
<text x="131.4" y="191.9">7</text>
<text x="170.5" y="191.9">10</text>
<text x="123.4" y="194.4">7B</text>
<text x="177.1" y="194.4">7C</text>
</g>
<text font-size="2.5" x="134.8" y="24.3">SLRS027S – DECEMBER 1976 – REVISED JUNE 2024</text>
<g font-size="2.1" fill="#00f">
<text x="153.1" y="76.8">(1)</text>
<text x="186.9" y="76.8">(2)</text>
</g>
</svg>
